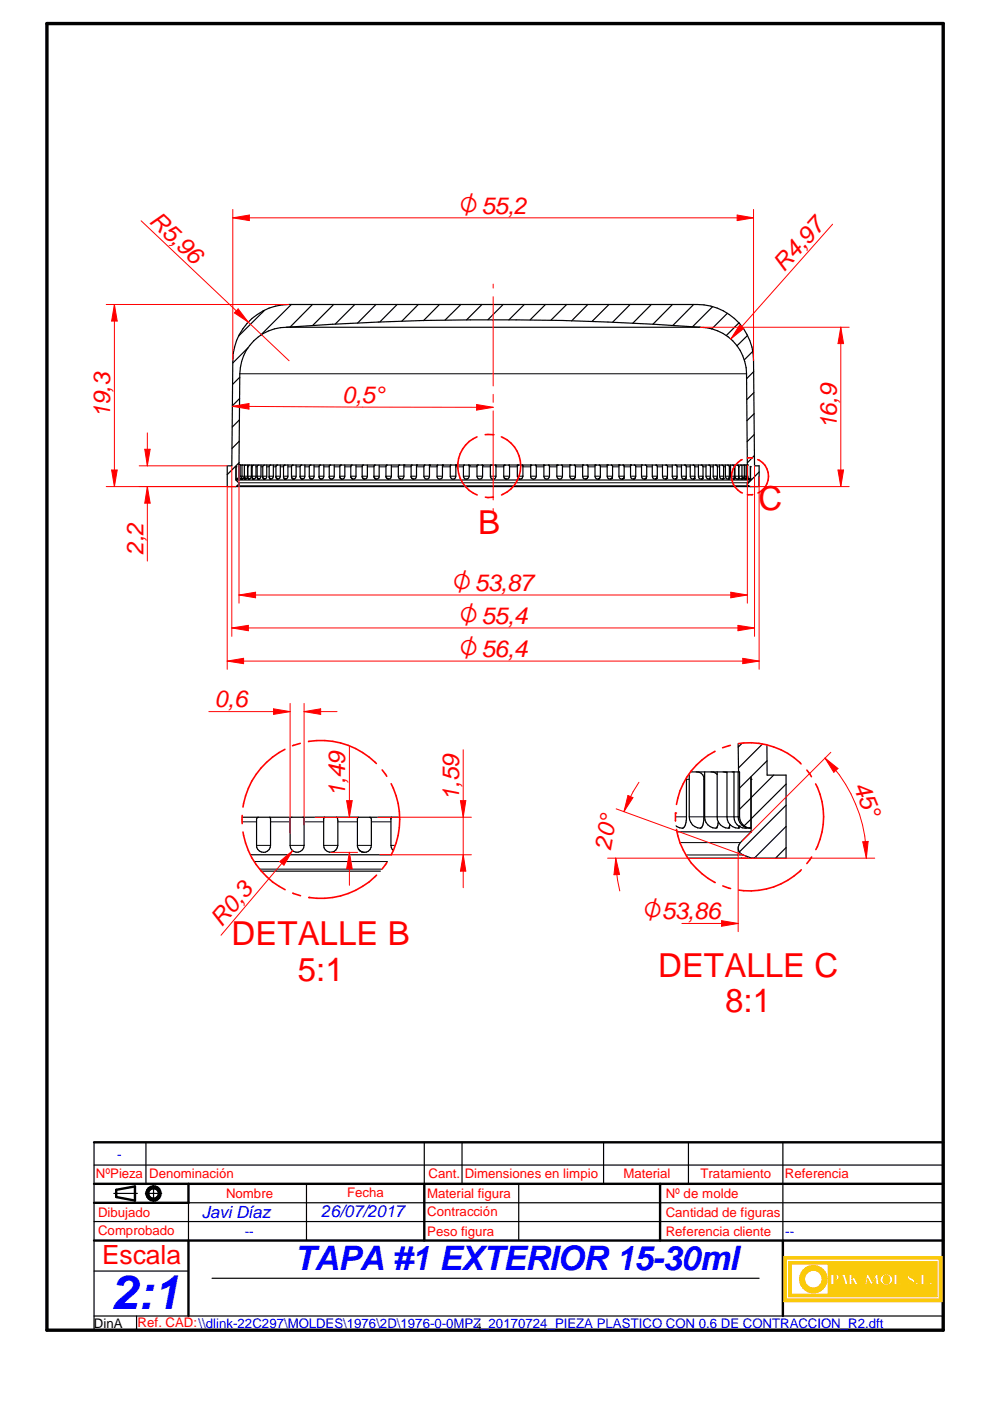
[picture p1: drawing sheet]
<svg xmlns="http://www.w3.org/2000/svg" width="210mm" height="297mm" viewBox="0 0 210 297" stroke-linecap="round" stroke-linejoin="round" font-family="sans-serif">
<path d="M9.9 5h190.1v277h-190.1z" fill="none" stroke="#000" stroke-width=".72"/>
<g fill="none" stroke="#000" stroke-width=".51">
<path d="M19.9 255h20.1M19.9 251h180.1M24.6 252.3v1.5M28.6 251.5v3.1M140 251v12M19.9 263h180.1M166 263v16"/>
<circle cx="32.5" cy="253" r="1.5"/>
<circle cx="32.6" cy="253" r="1.14"/>
</g>
<g fill="none" stroke="#000" stroke-width=".25">
<path d="M19.9 242.2v39.8h180.1v-39.8M19.9 247h180.1M19.9 259h180.1M24.1 253h5M30.8 253h3.5M30.9 242.2v8.8M32.6 251.3v3.5M40 255v8M65 251v12M98 242.2v8.8M110 251v12M128 242.2v8.8"/>
<path d="M146 242.2v8.8M166 242.2v20.8M19.9 279h180.1M19.9 269.5h20.1M29 279v3M45 271h116"/>
</g>
<g fill="#faca0a">
<path d="M166.2 266.4v9.6h33.5v-9.6zM166.7 267h32.5v8.4h-32.5z" fill-rule="evenodd"/>
<path d="M167.2 267.5v7.4h31.5v-7.4zM194.1 272.1a.3 .3 0 0 1 .6 0 .3 .3 0 0 1-.6 0zM195.3 270.2h.6v2h.9v.2h-1.5zM197.1 272.1a.3 .3 0 0 1 .6 0 .3 .3 0 0 1-.6 0zM167.8 268h7.8v6.4h-7.8zM176.1 270.2h1.2a.68 .68 0 0 1 .6 .8 .68 .68 0 0 1-.9 .5h-.2v.9h-.7zM178.6 270.2h.6l.6 2.2h-.6l-.2-.5h-.6l-.2 .5h-.2zM180 270.2h.6v.9l.8-.9h.3l-.5 .6 .8 1.6h-.7l-.5-1-.2 .1v.9h-.6zM182.1 271.1h.9v.3h-.9zM183.8 270.2h.3l.8 1.5 .8-1.5h.4l.3 2.2h-.7l-.1-1.4-.8 1.4h-.2l-.7-1.3-.1 1.3h-.5zM186.9 270.5a1.27 1.27 0 0 1 2.1 .1 1.27 1.27 0 0 1-.8 1.9 1.24 1.24 0 0 1-1.4-.5 1.24 1.24 0 0 1 .1-1.5zM189.6 270.2h.6v2h.9v.2h-1.5zM192.5 270.4a.8 .8 0 0 1 1.3 .1l.1 .3h-.3a.39 .39 0 0 0-.3-.5 .39 .39 0 0 0-.5 .4l.2 .1a.84 .84 0 0 1 .9 .6 .84 .84 0 0 1-.4 1 .74 .74 0 0 1-1.1-.7l.3-.1a.44 .44 0 0 0 .2 .6 .44 .44 0 0 0 .6-.4l-.2-.1a.91 .91 0 0 1-.8-1.3z" fill-rule="evenodd"/>
</g>
<g fill="none" stroke="#faca0a" stroke-width=".25">
<path d="M176.1 270.2h1.2a.68 .68 0 0 1 .6 .8 .68 .68 0 0 1-.9 .5h-.2v.9h-.7zM178.6 270.2h.6l.6 2.2h-.6l-.2-.5h-.6l-.2 .5h-.2zM180 270.2h.6v.9l.8-.9h.3l-.5 .6 .8 1.6h-.7l-.5-1-.2 .1v.9h-.6zM183.8 270.2h.3l.8 1.5 .8-1.5h.4l.3 2.2h-.7l-.1-1.4-.8 1.4h-.2l-.7-1.3-.1 1.3h-.5zM186.9 270.5a1.27 1.27 0 0 1 2.1 .1 1.27 1.27 0 0 1-.8 1.9 1.24 1.24 0 0 1-1.4-.5 1.24 1.24 0 0 1 .1-1.5zM192.6 271.8h.1M192.6 271.8l.1-.2-.3 .1a.8 .8 0 0 0 .4 .7 .8 .8 0 0 0 .8-.1 .75 .75 0 0 0 .4-.7 .75 .75 0 0 0-.6-.6l-.4-.2-.2-.4h.7l.1 .4h.3l-.1-.3a.79 .79 0 0 0-.8-.4 .79 .79 0 0 0-.6 .7 1.43 1.43 0 0 0 1.1 1v.1M192.6 271.8l.1 .3 .4 .1M193.1 272.2h.1M193.2 270.1h.1M193.2 270.9h.1M193.5 271.9h.1"/>
<path d="M193.5 271.9l-.4 .3M193.8 272.2h.1"/>
</g>
<path d="M170.5 269.1a2.91 2.91 0 0 1 3-.6 2.91 2.91 0 0 1 1.8 2.6h-1a1.89 1.89 0 0 0-2.8-1.5 1.89 1.89 0 0 0 0 3.2 1.89 1.89 0 0 0 2.8-1.4h1a2.9 2.9 0 0 1-4.1 2.4 2.9 2.9 0 0 1-.7-4.7z" fill-rule="evenodd" fill="#faca0a"/>
<path d="M170.3 269.3a2.89 2.89 0 0 1 3.1-.8 2.89 2.89 0 0 1 1.9 2.6h-1a1.89 1.89 0 0 0-2.8-1.5 1.89 1.89 0 0 0 0 3.2 1.89 1.89 0 0 0 2.8-1.4h1a2.89 2.89 0 0 1-3.9 2.5 2.89 2.89 0 0 1-1.1-4.6z" fill="none" stroke="#faca0a" stroke-width=".25"/>
<path d="M176.8 270.4l.5 .2-.1 .5-.2 .2h-.2z" fill-rule="evenodd" fill="#faca0a"/>
<path d="M176.8 270.4l.5 .2-.1 .5-.2 .2h-.2z" fill="none" stroke="#faca0a" stroke-width=".25"/>
<path d="M178.7 270.7l.3 1h-.6z" fill="#faca0a"/>
<path d="M178.7 270.7l.3 1h-.6z" fill="none" stroke="#faca0a" stroke-width=".25"/>
<path d="M187.5 270.6a.69 .69 0 0 1 .8-.2 .69 .69 0 0 1 .3 .8 .72 .72 0 0 1-.3 .9 .72 .72 0 0 1-.9-.2 1.26 1.26 0 0 1 .1-1.3z" fill-rule="evenodd" fill="#faca0a"/>
<g fill="none" stroke="#faca0a" stroke-width=".25">
<path d="M166.2 266.4h33.5v9.6h-33.5zM166.7 267h32.5v8.4h-32.5zM167.2 267.5h31.5v7.4h-31.5zM167.8 268h7.8v6.4h-7.8zM182.1 271.1h.9v.3h-.9zM187.4 270.7l.3-.3a.91 .91 0 0 1 1 .6 .91 .91 0 0 1-.4 1.1 .77 .77 0 0 1-.9-.1 .77 .77 0 0 1-.1-1zM189.6 270.2h.6v2h.9v.2h-1.5zM195.3 270.2h.6v2h.9v.2h-1.5z"/>
<circle cx="194.4" cy="272.1" r=".3"/>
<circle cx="197.4" cy="272.1" r=".3"/>
</g>
<path d="M19.9 242.2h180.1M24.6 253.8l4 .8M28.6 251.5l-4 .8M40 251v4M90 251v12M40 263v16" fill="none" stroke="#000" stroke-width=".51"/>
<g fill="none" stroke="#000" stroke-width=".25">
<path d="M50.8 80l-1.5 1.5M52.4 68.5a12 12 0 0 1 8.9-3.9h86.5a11.9 11.9 0 0 1 12 11.8l.2 22.4h1v4.4h-112.8v-4.4h.9l.3-22.4a11.8 11.8 0 0 1 3-7.9zM52.6 73.7l-3.2 3.3M56 65.8l-5.4 5.4M60.8 69.4h87.6M61.8 64.6l-6.6 6.5M66.3 64.6l-4.8 4.7M70.7 64.6l-4.4 4.4M75.2 64.6l-4.1 4.1M79.7 64.6l-3.9 3.9M84.2 64.6l-3.7 3.7M88.7 64.6l-3.5 3.5"/>
<path d="M93.2 64.6l-3.4 3.4M97.7 64.6l-3.3 3.3M102.2 64.6l-3.3 3.2M106.7 64.6l-3.2 3.2M111.2 64.6l-3.3 3.2M115.7 64.6l-3.3 3.2M120.1 64.6l-3.3 3.3M124.6 64.6l-3.4 3.4M129.1 64.6l-3.6 3.6M133.6 64.6l-3.7 3.7M138.1 64.6l-3.9 3.9M142.6 64.6l-4.2 4.1"/>
<path d="M147.1 64.6l-4.4 4.4M148.4 69.4l2.5 .3M148.4 69.4a607.5 607.5 0 0 0-88.9 .1 10 10 0 0 0-8.7 9.7l-.1 19.4M150.9 69.7a9.9 9.9 0 0 1 7.4 9.5l.2 19.4M151.1 65l-4.2 4.3M154.2 66.4l-3.3 3.3M156.7 68.5l-2.7 2.7M158.5 71.1l-2.2 2.2M159.6 74.5l-1.8 1.8M159.8 78.8l-1.5 1.5M50 98.9v2.9M50.6 98.6v2.4l-.1 .3-.5 .3"/>
<path d="M50.7 98.6h.1M50.7 98.6h107.8M50.7 93.6l-1.5 1.5M50.7 98.1l-2.5 2.5M50.7 98.6v2.4l-.1 .3-.5 .3M50.8 89l-1.6 1.6M50.8 84.5l-1.5 1.5M50.9 98.6v2.4l-.1 .3-.5 .3M51.3 98.6v2.4l-.1 .3-.5 .3M51.5 98.6h-.2M51.8 98.6v2.4l-.1 .3-.5 .3M52.2 98.6l-.4 .1"/>
<path d="M52.5 98.6v2.4l-.1 .3-.5 .3M52.9 98.6l-.4 .3 .1 2.5M53.3 98.6v2.4l-.1 .3-.5 .3M53.8 98.6l-.3 .3 .1 2.6M54.3 98.6v2.4l-.1 .3-.6 .3M54.9 98.6l-.4 .3 .1 2.5M55.3 98.6v2.4l-.1 .3-.5 .3M56.1 98.6l-.4 .3v2.3l.1 .3M56.6 98.6l-.1 2.7-.5 .3M57.3 98.6l-.2 .3v2.5M58 98.6v2.4l-.3 .5-.4 .1M58.8 98.6l-.3 .3 .1 2.5"/>
<path d="M59.4 98.6v2.4l-.3 .5-.3 .1M60.4 98.6l-.3 .3 .1 2.5M61 98.6v2.4v.3l-.5 .3M62.1 98.6l-.3 .3 .1 2.5M62.8 98.6v2.4l-.1 .3-.5 .3M63.9 98.6l-.3 .3v2.1l.2 .4M64.6 98.6v2.4l-.3 .5-.3 .1M65.8 98.6l-.2 .3v2.1l.1 .4M66.6 98.6v2.4l-.1 .3-.5 .3M67.9 98.6l-.3 .3v2.2l.3 .5M68.7 98.6v2.4l-.3 .5-.4 .1M70 98.6l-.2 .2v2.4l.4 .4"/>
<path d="M70.9 98.6v2.4l-.1 .3-.6 .3M72.3 98.6l-.2 .2v2.4l.4 .4 .5-.3 .1-.3v-2.4M74.6 98.6l-.2 .3v2.2l.1 .3M75.5 98.6l-.1 2.7-.5 .3-.4-.2M77 98.6l-.2 .3v2.2l.1 .3M77.9 98.6l-.1 2.7-.5 .3-.3-.2M79.5 98.6l-.2 .3v2.2l.1 .3M80.4 98.6l-.1 2.7-.5 .3-.3-.2M82 98.6l-.2 .3v2.1l.2 .4M83 98.6l-.1 2.7-.5 .3-.4-.2M84.6 98.6l-.1 .3v2.1l.1 .4M85.6 98.6h.1"/>
<path d="M85.6 98.6v2.7l-.6 .3-.3-.2M87.3 98.6l-.1 .2v2.3a.58 .58 0 0 0 .4 .5 .58 .58 0 0 0 .6-.3l.1-2.7M88.3 98.6h.1M90 98.6l-.1 .3v2.1a.59 .59 0 0 0 .6 .6 .59 .59 0 0 0 .6-.6v-2.3M91 98.6h.1M91 98.6l.1 .1M91.1 98.7h.1M92.8 98.6l-.1 2.7a.58 .58 0 0 0 .7 .3 .58 .58 0 0 0 .4-.6v-2.4M93.8 98.7h.1M93.8 98.6h.1M95.5 98.6v2.4a.59 .59 0 0 0 .6 .6 .59 .59 0 0 0 .5-.6v-2.3M96.6 98.6h.1"/>
<path d="M96.6 98.6v.1M96.6 98.7h.1M98.4 98.6l-.1 .3v2.1a.58 .58 0 0 0 .7 .6l.4-.3 .1-.3v-2.2M99.4 98.6v.1M99.5 98.8h.1M99.5 98.7h.1M101.2 98.6l-.1 2.4a.59 .59 0 0 0 .6 .6 .59 .59 0 0 0 .6-.6v-2.4M101.3 98.6h.1M102.3 98.7h.1M104.1 98.6l-.1 2.4a.59 .59 0 0 0 .6 .6 .59 .59 0 0 0 .6-.6l-.1-2.4M104.1 98.6h.1M106.8 98.7h.1"/>
<path d="M106.9 98.6l-.1 2.4a.61 .61 0 0 0 .6 .6 .61 .61 0 0 0 .6-.6l-.1-2.4M106.9 98.6h.1M109.7 98.7h.1M109.7 98.8v2.2l.1 .3 .3 .3M109.7 98.6v.1M109.8 98.6h.1M110.8 98.6l.1 2.4-.4 .6h-.4M112.5 98.7h.1M112.5 98.6v2.4a.59 .59 0 0 0 .6 .6 .59 .59 0 0 0 .6-.6v-2.1l-.1-.3M115.3 98.7h.1M115.3 98.6v2.4a.59 .59 0 0 0 .6 .6 .59 .59 0 0 0 .6-.6v-2.1l-.1-.3M118.1 98.7h.1"/>
<path d="M118.1 98.6v.1M118.2 98.6h.1M119.1 98.6l.2 .2v2.2a.59 .59 0 0 1-.6 .6 .59 .59 0 0 1-.6-.6v-2.3M120.8 98.6h.1M120.9 98.6h.1M121.8 98.6l.2 .3v2.1l-.1 .3-.5 .3-.5-.3-.1-.3v-2.4M123.5 98.6h.1M123.5 98.6v2.4l.1 .3 .5 .3M124.5 98.6l.2 .3v2.2l-.2 .3-.3 .2M126.2 98.6h.1M126.2 98.6v2.4l.2 .5 .4 .1M127.1 98.6l.2 .3v2.2l-.4 .5"/>
<path d="M128.7 98.6h.1M128.7 98.6v2.4l.1 .3 .5 .3M129.7 98.6l.2 .3v2.1l-.2 .4M131.2 98.6h.1M131.2 98.6v2.4l.3 .5 .4 .1M132.2 98.6l.1 .2v2.4l-.1 .2M133.7 98.6h.1M133.7 98.6v2.4l.1 .3 .5 .3M134.6 98.6l.2 .3v2.1l-.2 .4-.2 .2M136 98.6h.1M136 98.6l.1 2.7 .2 .2h.5M136.9 98.6l.2 .3v2.2l-.2 .4"/>
<path d="M138.3 98.6v2.4l.1 .3 .5 .3M139.1 98.6l.3 .3v2.2l-.2 .3M140.5 98.6v2.4v.3l.6 .3M141.3 98.6l.2 .3v2.1l-.1 .4M142.5 98.6v2.4l.1 .3 .5 .3M143.3 98.6l.3 .3v2.2l-.3 .4M144.5 98.6v2.4l.3 .5 .4 .1M145.2 98.6l.3 .3v2.2l-.2 .4M146.3 98.6v2.4l.1 .3 .5 .3M147.1 98.6l.2 .3v2.3l-.1 .2M148.1 98.6v2.4l.1 .3 .5 .3M148.8 98.6l.3 .3-.2 2.5"/>
<path d="M149.7 98.6v2.4l.1 .3 .5 .3M150.4 98.6l.2 .3-.1 2.5M151.2 98.6v2.4l.1 .3 .5 .3M151.8 98.6l.3 .3v2.2l-.1 .3M152.6 98.6v2.4l.1 .3 .5 .3M153 98.6l.4 .3-.1 2.5M153.8 98.6v2.4l.1 .3 .5 .3M154.2 98.6l.4 .3v2.5M154.9 98.6v2.4l.1 .3 .5 .3M155.3 98.6l.4 .3-.1 2.5M155.8 98.6v2.4l.1 .3 .5 .3M156.2 98.6l.4 .3"/>
<path d="M156.6 98.6l-.1 2.8M157 98.6l.3 .1M157.3 98.6l.1 2.7M157.6 98.6h.2M157.8 98.6v2.4l.1 .3 .6 .3M158.2 98.6v2.4l.1 .3 .5 .3M158.5 98.6v2.7l.6 .3v-2.6v2.8M158.5 98.6h.1M158.5 98.6v2.4l.3 .5M159.9 83.2l-1.6 1.6M159.9 87.7l-1.5 1.5M159.9 92.2l-1.5 1.4"/>
<path d="M159.9 96.6l-1.4 1.5M50 101.8h109.1M50 101.8l.7 .8-.2 .4-.5 .2M50.3 101.6h.1M50.7 101.6h.1M50.7 101.5h.1M50.7 102.6l-.5 .5M51.1 101.4h.1M51.1 101.4l.1 .1M51.2 101.6h.1M51.8 101.3h.1M51.8 101.3v.1"/>
<path d="M51.8 101.4h.1M51.8 101.4v.1M51.9 101.6h.1M52.6 101.4h.1M52.6 101.4v.1M52.7 101.6h.1M53.5 101.4h.1M53.6 101.6h.1M54.6 101.4h.1M54.6 101.4l.1 .1M54.7 101.6h.1M55.8 101.4h.1"/>
<path d="M55.9 101.6h.1M56 101.6h.1M57.1 101.4h.1M57.1 101.4l.1 .1M57.2 101.6h.1M57.3 101.6h.1M58.6 101.4h.1M58.6 101.4l.1 .1M58.7 101.6h.1M58.8 101.6h.1M60.2 101.4h.1M60.2 101.4l.1 .1"/>
<path d="M60.3 101.6h.1M60.5 101.6h.1M61.9 101.4h.1M61.9 101.4l.1 .1M62.1 101.6h.1M62.2 101.6h.1M63.8 101.4h.1M63.8 101.4l.1 .2M64 101.6h.1M65.7 101.4h.1M65.7 101.4l.3 .2M66 101.6h.1"/>
<path d="M68 101.6h.1M70.2 101.6h.1M74.5 101.4h.1M77 101.4h.1M79.5 101.4h.1M82 101.4h.1M84.7 101.4h.1M110.1 101.6h.2M121.5 101.6h.1M124.2 101.6h.1M126.9 101.6h.1M129.4 101.6h.1"/>
<path d="M129.6 101.5l-.2 .1M129.7 101.4h.1M132 101.6h.1M132.1 101.5l-.1 .1M132.2 101.4h.1M134.3 101.6h.1M134.4 101.6h.1M136.7 101.6h.1M136.9 101.5h.1M138.9 101.6h.1M139 101.6h.1M139.1 101.5l-.1 .1"/>
<path d="M139.2 101.4h.1M141.1 101.6h.1M141.3 101.5l-.2 .1M141.4 101.4h.1M143.2 101.6h.1M143.3 101.5l-.1 .1M143.3 101.5h.1M145.2 101.6h.1M145.2 101.5h.1M145.3 101.5h.1M147 101.6h.1M147.1 101.5l-.1 .1"/>
<path d="M147.2 101.5h.1M147.2 101.4h.1M148.8 101.6h.1M148.8 101.5h.1M148.9 101.5h-.1M148.9 101.4h.1M150.3 101.6h.1M150.4 101.6h.1M150.4 101.5h.1M150.5 101.5h-.1M150.5 101.4h.1M151.8 101.6h.1"/>
<path d="M151.9 101.5h.1M152 101.4h.1M152 101.5h-.1M153.2 101.6h.1M153.2 101.5h.1M153.3 101.5h.1M153.3 101.4h.1M154.4 101.6h.1M154.5 101.5h.1M154.6 101.4h.1M155.5 101.6h.1M155.6 101.5h.1"/>
<path d="M155.6 101.4h.1M156.5 101.6h.1M156.5 101.5h.1M156.5 101.4h.1M156.6 101l.1 .3 .5 .3M157.3 101.6h.1M157.3 101.5h.1M157.4 101.4h.1M157.4 101.3v.1M157.4 101.3h.1M157.4 101.3l.5 .3M157.9 101.5h.1"/>
<path d="M157.9 101.6h.1M158 101.4h.1M158.5 101.5h.1M158.5 101.6h.1M158.8 101.6h.1M159 101.6h.1M159.1 101.8l-.6 .8v.2l.6 .4M161 100.1l-2.5 2.5M40 255h160M90 242.2v8.8"/>
</g>
<g fill="none" stroke="#000" stroke-width=".21">
<path d="M50.8 79.2h107.5M50 99h.1M52.5 99h.1M53.3 99h.2M54.3 99h.2M55.3 99h.4M56.6 99h.5M58 99h.5M59.4 99h.7M61 99h.8M62.8 99h.8M64.6 99h1"/>
<path d="M66.6 99h1M68.7 99h1.1M70.9 99h1.2M73.1 99h1.3M75.5 99h1.3M77.9 99h1.4M80.4 99h1.4M83 99h1.5M85.6 99h1.6M88.3 99h1.6M91.1 99h1.6M93.8 99h1.7"/>
<path d="M96.6 99h1.7M99.5 99h1.6M102.3 99h1.7M105.2 99h1.6M108 99h1.7M110.9 99h1.6M113.7 99h1.6M116.5 99h1.6M119.3 99h1.5M122 99h1.5M124.7 99h1.5M127.3 99h1.4"/>
<path d="M129.9 99h1.3M132.3 99h1.4M134.8 99h1.2M137.1 99h1.2M139.4 99h1.1M141.5 99h1M143.6 99h.9M145.5 99h.8M147.3 99h.8M149.1 99h.6M150.6 99h.6M152.1 99h.5"/>
<path d="M153.4 99h.4M154.6 99h.3M155.7 99h.1M156.6 99h.1M159.1 99h.1M50.5 103h108.2M50.6 102.4h107.9M50.6 101h2.7M53.5 101h.8M54.5 101h.8M55.7 101h.9M57.1 101h.9"/>
<path d="M58.5 101h.9M60.1 101h.9M61.8 101h1M63.6 101h1M65.6 101h1M67.6 101h1.1M69.8 101h1.1M72.1 101h1M74.4 101h1.1M76.8 101h1.1M79.3 101h1.1M81.8 101h1.2"/>
<path d="M84.5 101h1.1M87.2 101h1.1M89.9 101h1.2M92.7 101h1.1M95.5 101h1.1M98.3 101h1.2M101.1 101h1.2M104 101h1.2M106.8 101h1.2M109.7 101h1.2M112.5 101h1.2M115.3 101h1.2"/>
<path d="M118.1 101h1.2M120.8 101h1.2M123.5 101h1.2M126.2 101h1.1M128.7 101h1.2M131.2 101h1.1M133.7 101h1.1M136 101h1.1M138.3 101h1.1M140.5 101h1M142.5 101h1.1M144.5 101h1"/>
<path d="M146.3 101h1M148.1 101h1M149.7 101h.9M151.2 101h.9M152.6 101h.8M153.8 101h.8M154.9 101h.8M155.8 101h2.7M158.4 102.6v.3M158.5 101h.1"/>
</g>
<path d="M22.5 64.6h38.8M24.3 64.6l.5 3.5h-1.1zM22.5 103.2h27.5" fill="none" stroke="#f00" stroke-width=".21"/>
<path d="M24.3 64.6l.5 3.5h-1.1z" fill="#f00"/>
<path d="M23.7 99.7h1.1l-.5 3.5z" fill="none" stroke="#f00" stroke-width=".21"/>
<path d="M23.7 99.7h1.1l-.5 3.5z" fill="#f00"/>
<path d="M24.3 64.6v38.6M104.6 60.2v.9M104.6 62.9v18.9M29.5 98.8h18.7M104.6 83.6v1.7M104.6 87.1v18.9M29.5 103.2h20.5M31.2 103.2l.6 3.5h-1.1zM104.6 107.8v.8" fill="none" stroke="#f00" stroke-width=".21"/>
<path d="M31.2 103.2l.6 3.5h-1.1z" fill="#f00"/>
<path d="M30.7 95.2h1.1l-.6 3.6z" fill="none" stroke="#f00" stroke-width=".21"/>
<path d="M30.7 95.2h1.1l-.6 3.6z" fill="#f00"/>
<path d="M176.5 47.5l-21.6 24.4M156.8 68.9l.9 .7-2.8 2.3zM31.2 91.8v7M31.2 103.2v15.8" fill="none" stroke="#f00" stroke-width=".21"/>
<path d="M156.8 68.9l.9 .7-2.8 2.3z" fill="#f00"/>
<path d="M51.3 173.3h33.5M54.8 173.3h-.2l-.2 .4v5.5a1.48 1.48 0 0 0 1.5 1.5 1.48 1.48 0 0 0 1.5-1.5v-5.6l-.3-.3M61.9 173.3h-.2l-.2 .4v5.5a1.48 1.48 0 0 0 1.5 1.5 1.48 1.48 0 0 0 1.5-1.5v-5.6l-.3-.3M69 173.3l-.3 .1-.1 .3v5.5a1.5 1.5 0 0 0 1.5 1.5 1.5 1.5 0 0 0 1.5-1.5v-5.3l-.1-.5-.3-.1M76.1 173.3l-.3 .3v5.6l.2 .8M78.4 173.3l.3 .4v5.5a1.48 1.48 0 0 1-1 1.5 1.48 1.48 0 0 1-1.7-.7M83.1 173.3l-.2 .1v5.8l.1 .5 .4 .6M53.1 181.2h29.9M55.4 184.7h25.2M76 180l.3 .4 1 .3" fill="none" stroke="#000" stroke-width=".25"/>
<path d="M51.3 174.2h3.1M54.4 179.2h3M57.4 174.2h4.1M61.5 179.2h3M64.5 174.2h4.1M68.6 179.2h3M71.6 174.2h4.2M75.8 179.2h2.9M78.7 174.2h4.2M82.9 179.2h.9M53.9 182.7h28.3M55.1 184.3h25.9" fill="none" stroke="#000" stroke-width=".21"/>
<path d="M84.8 173.7a16.1 16.1 0 0 1-1.9 7.6M79.8 185.5a16.6 16.6 0 0 1-14.3 4.8M82 182.8l-1 1.4" fill="none" stroke="#f00" stroke-width=".34"/>
<circle cx="65.5" cy="190.3" r=".17" fill="#f00"/>
<path d="M60.4 158.9a16.6 16.6 0 0 0-8.9 12.2M63.7 157.6l-1.7 .5M65.4 157.2a16.4 16.4 0 0 1 14.4 4.7M51.4 172.9v1.7M51.5 176.4a16.7 16.7 0 0 0 9 12.2M81 163.2l1 1.4M82.9 166.2a16.6 16.6 0 0 1 1.9 7.5M62.1 189.4l1.6 .5" fill="none" stroke="#f00" stroke-width=".34"/>
<path d="M50.7 98.6v29.3M158.5 98.6v29.3M50.7 126.2l3.5-.6v1.1z" fill="none" stroke="#f00" stroke-width=".21"/>
<path d="M50.7 126.2l3.5-.6v1.1z" fill="#f00"/>
<path d="M154.9 125.6l3.6 .6-3.6 .5z" fill="none" stroke="#f00" stroke-width=".21"/>
<path d="M154.9 125.6l3.6 .6-3.6 .5z" fill="#f00"/>
<path d="M49.1 98.8v36.1M160 98.8v36.1M49.1 133.1l3.6-.5v1.1zM50.7 126.2h107.8" fill="none" stroke="#f00" stroke-width=".21"/>
<path d="M49.1 133.1l3.6-.5v1.1z" fill="#f00"/>
<path d="M156.5 132.6l3.5 .5-3.5 .6z" fill="none" stroke="#f00" stroke-width=".21"/>
<path d="M156.5 132.6l3.5 .5-3.5 .6z" fill="#f00"/>
<path d="M48.2 103.2v38.7M161 101v40.9M49.1 133.1h110.9M157.5 139.6l3.5 .6-3.5 .5z" fill="none" stroke="#f00" stroke-width=".21"/>
<path d="M157.5 139.6l3.5 .6-3.5 .5z" fill="#f00"/>
<path d="M48.2 140.2l3.4-.6v1.1z" fill="none" stroke="#f00" stroke-width=".21"/>
<path d="M48.2 140.2l3.4-.6v1.1z" fill="#f00"/>
<path d="M48.2 140.2h112.8M66.8 173.3h9M73.5 169.8h1.2l-.6 3.5zM70.1 180.7h5.7" fill="none" stroke="#f00" stroke-width=".21"/>
<path d="M73.5 169.8h1.2l-.6 3.5z" fill="#f00"/>
<path d="M74.1 180.7l.6 3.5h-1.2z" fill="none" stroke="#f00" stroke-width=".21"/>
<path d="M74.1 180.7l.6 3.5h-1.2z" fill="#f00"/>
<path d="M58 150.3l3.5 .6-3.5 .6zM61.5 149.1v27.5M64.5 149.1v25.8M74.1 158.2v15.1M74.1 180.7v7" fill="none" stroke="#f00" stroke-width=".21"/>
<path d="M58 150.3l3.5 .6-3.5 .6z" fill="#f00"/>
<path d="M64.5 150.9l3.5-.6v1.2z" fill="none" stroke="#f00" stroke-width=".21"/>
<path d="M64.5 150.9l3.5-.6v1.2z" fill="#f00"/>
<path d="M44.3 150.9h17.2M64.5 150.9h7M59.3 182.7l2.7-2.3-1.8 3zM62 180.4l-15.1 17.9" fill="none" stroke="#f00" stroke-width=".21"/>
<path d="M59.3 182.7l2.7-2.3-1.8 3z" fill="#f00"/>
<path d="M80.1 173.3h19.8M97.6 169.8h1.2l-.6 3.5zM80.5 181.2h19.4" fill="none" stroke="#f00" stroke-width=".21"/>
<path d="M97.6 169.8h1.2l-.6 3.5z" fill="#f00"/>
<path d="M98.2 181.2l.6 3.5h-1.2z" fill="none" stroke="#f00" stroke-width=".21"/>
<path d="M98.2 181.2l.6 3.5h-1.2z" fill="#f00"/>
<path d="M98.2 159v29.2" fill="none" stroke="#f00" stroke-width=".21"/>
<g fill="none" stroke="#000" stroke-width=".25">
<path d="M156.5 157.7l.1 6M157.4 157.6l-.9 .8M161.7 157.7l-5.2 5.2M162.6 157.9v6.4h4.1v17.6h-20.8M143.6 176.4h15.7M145.5 164.9v8.7a2.02 2.02 0 0 1-.8 2l-.6-.1-.8-.4M146.4 163.7h10.4v9.5a2.46 2.46 0 0 0 2.4 2.4v-10.8l.1 11.6M147.6 163.7a1.49 1.49 0 0 1 1.6 1.1v9.2l-.2 1-.3 .5a2.26 2.26 0 0 1-2.6-2.3v-9.1M149.4 163.7v9.5a2.32 2.32 0 0 0 2.4 2.4M150.7 163.7l1 .2 .4 .3M151.9 175.5h.1M152.1 163.7v9.5a2.38 2.38 0 0 0 2.3 2.4"/>
<path d="M152.3 174.2l-.2 1-.2 .3M153.3 163.7l.8 .1M154.1 163.7v9.5a2.38 2.38 0 0 0 2.4 2.4M154.5 175.6h.1M154.5 175.5h.1M154.8 174.8l-.3 .7M155.6 163.7v9.5a2.38 2.38 0 0 0 2.4 2.4M156.5 163.7v9.5a2.46 2.46 0 0 0 2.4 2.4M156.5 175.6h.1M156.6 175.5h.1M156.7 175.2h.1M156.7 175.2l-.1 .3"/>
<path d="M158 175.6h.1M158.1 175.4h.1M158.1 175.5h.1M158.9 175.5h.1M158.9 175.6h.1M159.2 169.2l-2.4 2.4M159.2 173.7l-1.4 1.4M159.3 176.4l-2.3 2.2a1.57 1.57 0 0 0-.2 2M162.6 161.3l-5.8 5.8M164 164.3l-4.7 4.8M166.7 166.2l-7.4 7.4M166.7 170.7l-9.9 9.9"/>
<path d="M166.7 175.2l-6.8 6.7M166.7 179.7l-2.3 2.2M156.8 180.6l.8 .7 1.7 .6"/>
</g>
<path d="M143.2 173.2h2.3M144.2 178.6h12.8M145.5 165.2h.6M146.1 173.2h3.1M149.2 165.2h.2M149.4 173.2h7.4M156.5 179.8v.9M159.3 165.2h.1M145.5 181.3h12.1" fill="none" stroke="#000" stroke-width=".21"/>
<path d="M143.2 172.4v1.7M143.4 175.9a15.4 15.4 0 0 0 8.2 11.2M174.6 173.2a15.4 15.4 0 0 1-1.6 6.9M153.2 187.8l1.7 .6M169.9 184.4a15.5 15.5 0 0 1-13.3 4.3M172.1 181.7l-1 1.4" fill="none" stroke="#f00" stroke-width=".34"/>
<circle cx="143.2" cy="172.4" r=".17" fill="#f00"/>
<path d="M151.6 159.3a15.5 15.5 0 0 0-8.2 11.3M154.9 158l-1.7 .5M156.6 157.6a15.7 15.7 0 0 1 13.2 4.4M171.1 163.3l.9 1.4M172.9 166.2a15 15 0 0 1 1.7 7" fill="none" stroke="#f00" stroke-width=".34"/>
<path d="M130.6 171.5l27.6 10M133.1 168.7l1.1 .4-1.9 3zM128.8 181.9h29.6" fill="none" stroke="#f00" stroke-width=".21"/>
<path d="M133.1 168.7l1.1 .4-1.9 3z" fill="#f00"/>
<path d="M130.6 181.9l.8 3.5-1.2 .1z" fill="none" stroke="#f00" stroke-width=".21"/>
<path d="M130.6 181.9l.8 3.5-1.2 .1z" fill="#f00"/>
<path d="M176.1 159.5l-18.8 18.8M135.5 165.9l-1.3 2-1.9 4.2M182.9 178.5l1.2-.1-.4 3.5zM130.6 181.9v2.4l.8 4.6M157.3 181.9h28.2" fill="none" stroke="#f00" stroke-width=".21"/>
<path d="M182.9 178.5l1.2-.1-.4 3.5z" fill="#f00"/>
<path d="M174.9 160.7l2.8 2.2-.9 .8z" fill="none" stroke="#f00" stroke-width=".21"/>
<path d="M174.9 160.7l2.8 2.2-.9 .8z" fill="#f00"/>
<path d="M174.9 160.7a30.2 30.2 0 0 1 8.8 21.2M153 195.2l3.5 .6-3.5 .6zM156.5 180.7v16.8" fill="none" stroke="#f00" stroke-width=".21"/>
<path d="M153 195.2l3.5 .6-3.5 .6z" fill="#f00"/>
<path d="M49.4 44.4v32M49.4 46.2l3.5-.6v1.2zM159.8 44.4v32M144.6 195.8h11.9" fill="none" stroke="#f00" stroke-width=".21"/>
<path d="M49.4 46.2l3.5-.6v1.2z" fill="#f00"/>
<path d="M156.3 45.6l3.5 .6-3.5 .6z" fill="none" stroke="#f00" stroke-width=".21"/>
<path d="M156.3 45.6l3.5 .6-3.5 .6z" fill="#f00"/>
<path d="M49.4 46.2h110.4M49.3 86.1l3.5-.5v1.1z" fill="none" stroke="#f00" stroke-width=".21"/>
<path d="M49.3 86.1l3.5-.5v1.1z" fill="#f00"/>
<path d="M101 85.8l3.6 .6-3.6 .6z" fill="none" stroke="#f00" stroke-width=".21"/>
<path d="M101 85.8l3.6 .6-3.6 .6z" fill="#f00"/>
<path d="M148.4 69.4h31.6M49.3 86.1l55.3 .3M177.7 99.7h1.2l-.6 3.5zM159.1 103.2h20.9" fill="none" stroke="#f00" stroke-width=".21"/>
<path d="M177.7 99.7h1.2l-.6 3.5z" fill="#f00"/>
<path d="M178.3 69.4l.6 3.5h-1.2z" fill="none" stroke="#f00" stroke-width=".21"/>
<path d="M178.3 69.4l.6 3.5h-1.2z" fill="#f00"/>
<path d="M29.9 46.8l31.4 29.7M50.5 65.5l2.1 2.8-2.9-2zM178.3 69.4v33.8" fill="none" stroke="#f00" stroke-width=".21"/>
<path d="M50.5 65.5l2.1 2.8-2.9-2z" fill="#f00"/>
<path d="M101.1 92.6a6.7 6.7 0 0 0-4 6.2 6.7 6.7 0 0 0 4.1 6.1M102.9 92.2h1.6M110.4 98.8a6.5 6.5 0 0 1-4.1 6.1M102.9 105.4h1.7" fill="none" stroke="#f00" stroke-width=".34"/>
<circle cx="104.5" cy="92.2" r=".17" fill="#f00"/>
<path d="M106.3 92.6a6.6 6.6 0 0 1 4.1 6.2M157.4 97.5a3.9 3.9 0 0 0-2.3 3.5 3.9 3.9 0 0 0 2.3 3.5M158.5 97.1h1.1M160.7 97.5a3.9 3.9 0 0 1 2.2 3.5 3.9 3.9 0 0 1-2.2 3.5M158.5 104.9h1.1" fill="none" stroke="#f00" stroke-width=".34"/>
<text font-size="10" fill="#00f" x="23.7" y="277.6">2:1</text>
<text font-size="7.2" fill="#00f" x="62.4" y="269.4">TAPA #1 EXTERIOR 15-30ml</text>
<g font-size="7" fill="#f00">
<text x="101.4" y="113.2">B</text>
<text x="160.8" y="108.2">C</text>
<text x="49.1" y="200.4">DETALLE B</text>
<text x="63.1" y="208">5:1</text>
<text x="139.6" y="207.1">DETALLE C</text>
<text x="153.8" y="214.6">8:1</text>
</g>
<text font-size="5.6" fill="#f00" x="21.6" y="268.1">Escala</text>
<g font-size="5.4" fill="#f00">
<text x="97.5" y="45.3">O55,2</text>
<text x="96" y="125.3">O53,87</text>
<text x="97.5" y="132.3">O55,4</text>
<text x="97.5" y="139.3">O56,4</text>
<text x="136.4" y="194.9">O53,86</text>
</g>
<g font-size="5" fill="#f00">
<text x="31.4" y="47" transform="rotate(43 31.4 47)">R5,96</text>
<text x="166.2" y="57.9" transform="rotate(-48 166.2 57.9)">R4,97</text>
<text x="23.4" y="88.6" transform="rotate(-90 23.4 88.6)">19,3</text>
<text x="72.5" y="85.4">0,5°</text>
<text x="177.4" y="91.1" transform="rotate(-90 177.4 91.1)">16,9</text>
<text x="30.4" y="117.7" transform="rotate(-90 30.4 117.7)">2,2</text>
<text x="45.5" y="150">0,6</text>
<text x="180.8" y="166.7" transform="rotate(67 180.8 166.7)">45°</text>
<text x="73.2" y="169" transform="rotate(-90 73.2 169)">1,49</text>
<text x="97.3" y="169.8" transform="rotate(-90 97.3 169.8)">1,59</text>
<text x="129.5" y="180.4" transform="rotate(-80 129.5 180.4)">20°</text>
<text x="47" y="196.8" transform="rotate(-50 47 196.8)">R0,3</text>
</g>
<g font-size="3.6" fill="#00f">
<text x="68.1" y="258">26/07/2017</text>
<text x="42.8" y="258.2">Javi Díaz</text>
</g>
<g font-size="2.8" fill="#00f">
<text x="24.8" y="245.7">-</text>
<text x="51.9" y="262">--</text>
<text x="166.5" y="262.1">--</text>
</g>
<g font-size="2.8" fill="#f00">
<text x="20.3" y="249.7">NºPieza</text>
<text x="31.6" y="249.7">Denominación</text>
<text x="90.8" y="249.7">Cant.</text>
<text x="98.6" y="249.7">Dimensiones en limpio</text>
<text x="132.2" y="249.7">Material</text>
<text x="148.5" y="249.7">Tratamiento</text>
<text x="166.4" y="249.7">Referencia</text>
<text x="20.8" y="257.9">Dibujado</text>
<text x="47.9" y="254">Nombre</text>
<text x="73.6" y="253.8">Fecha</text>
<text x="90.6" y="253.9">Material figura</text>
<text x="90.6" y="257.9">Contracción</text>
<text x="141.1" y="254">Nº de molde</text>
<text x="141.1" y="257.9">Cantidad de figuras</text>
<text x="20.8" y="261.9">Comprobado</text>
<text x="90.6" y="262">Peso figura</text>
<text x="141.1" y="262">Referencia cliente</text>
<text x="29.2" y="281.4">Ref. CAD:\\dlink-22C297\MOLDES\1976\2D\1976-0-0MPZ_20170724_PIEZA PLASTICO CON 0.6 DE CONTRACCION_R2.dft</text>
</g>
<text font-size="2.8" x="19.9" y="281.5">DinA</text>
<text font-size="1.7" x="101.1" y="281.7">4</text>
</svg>
